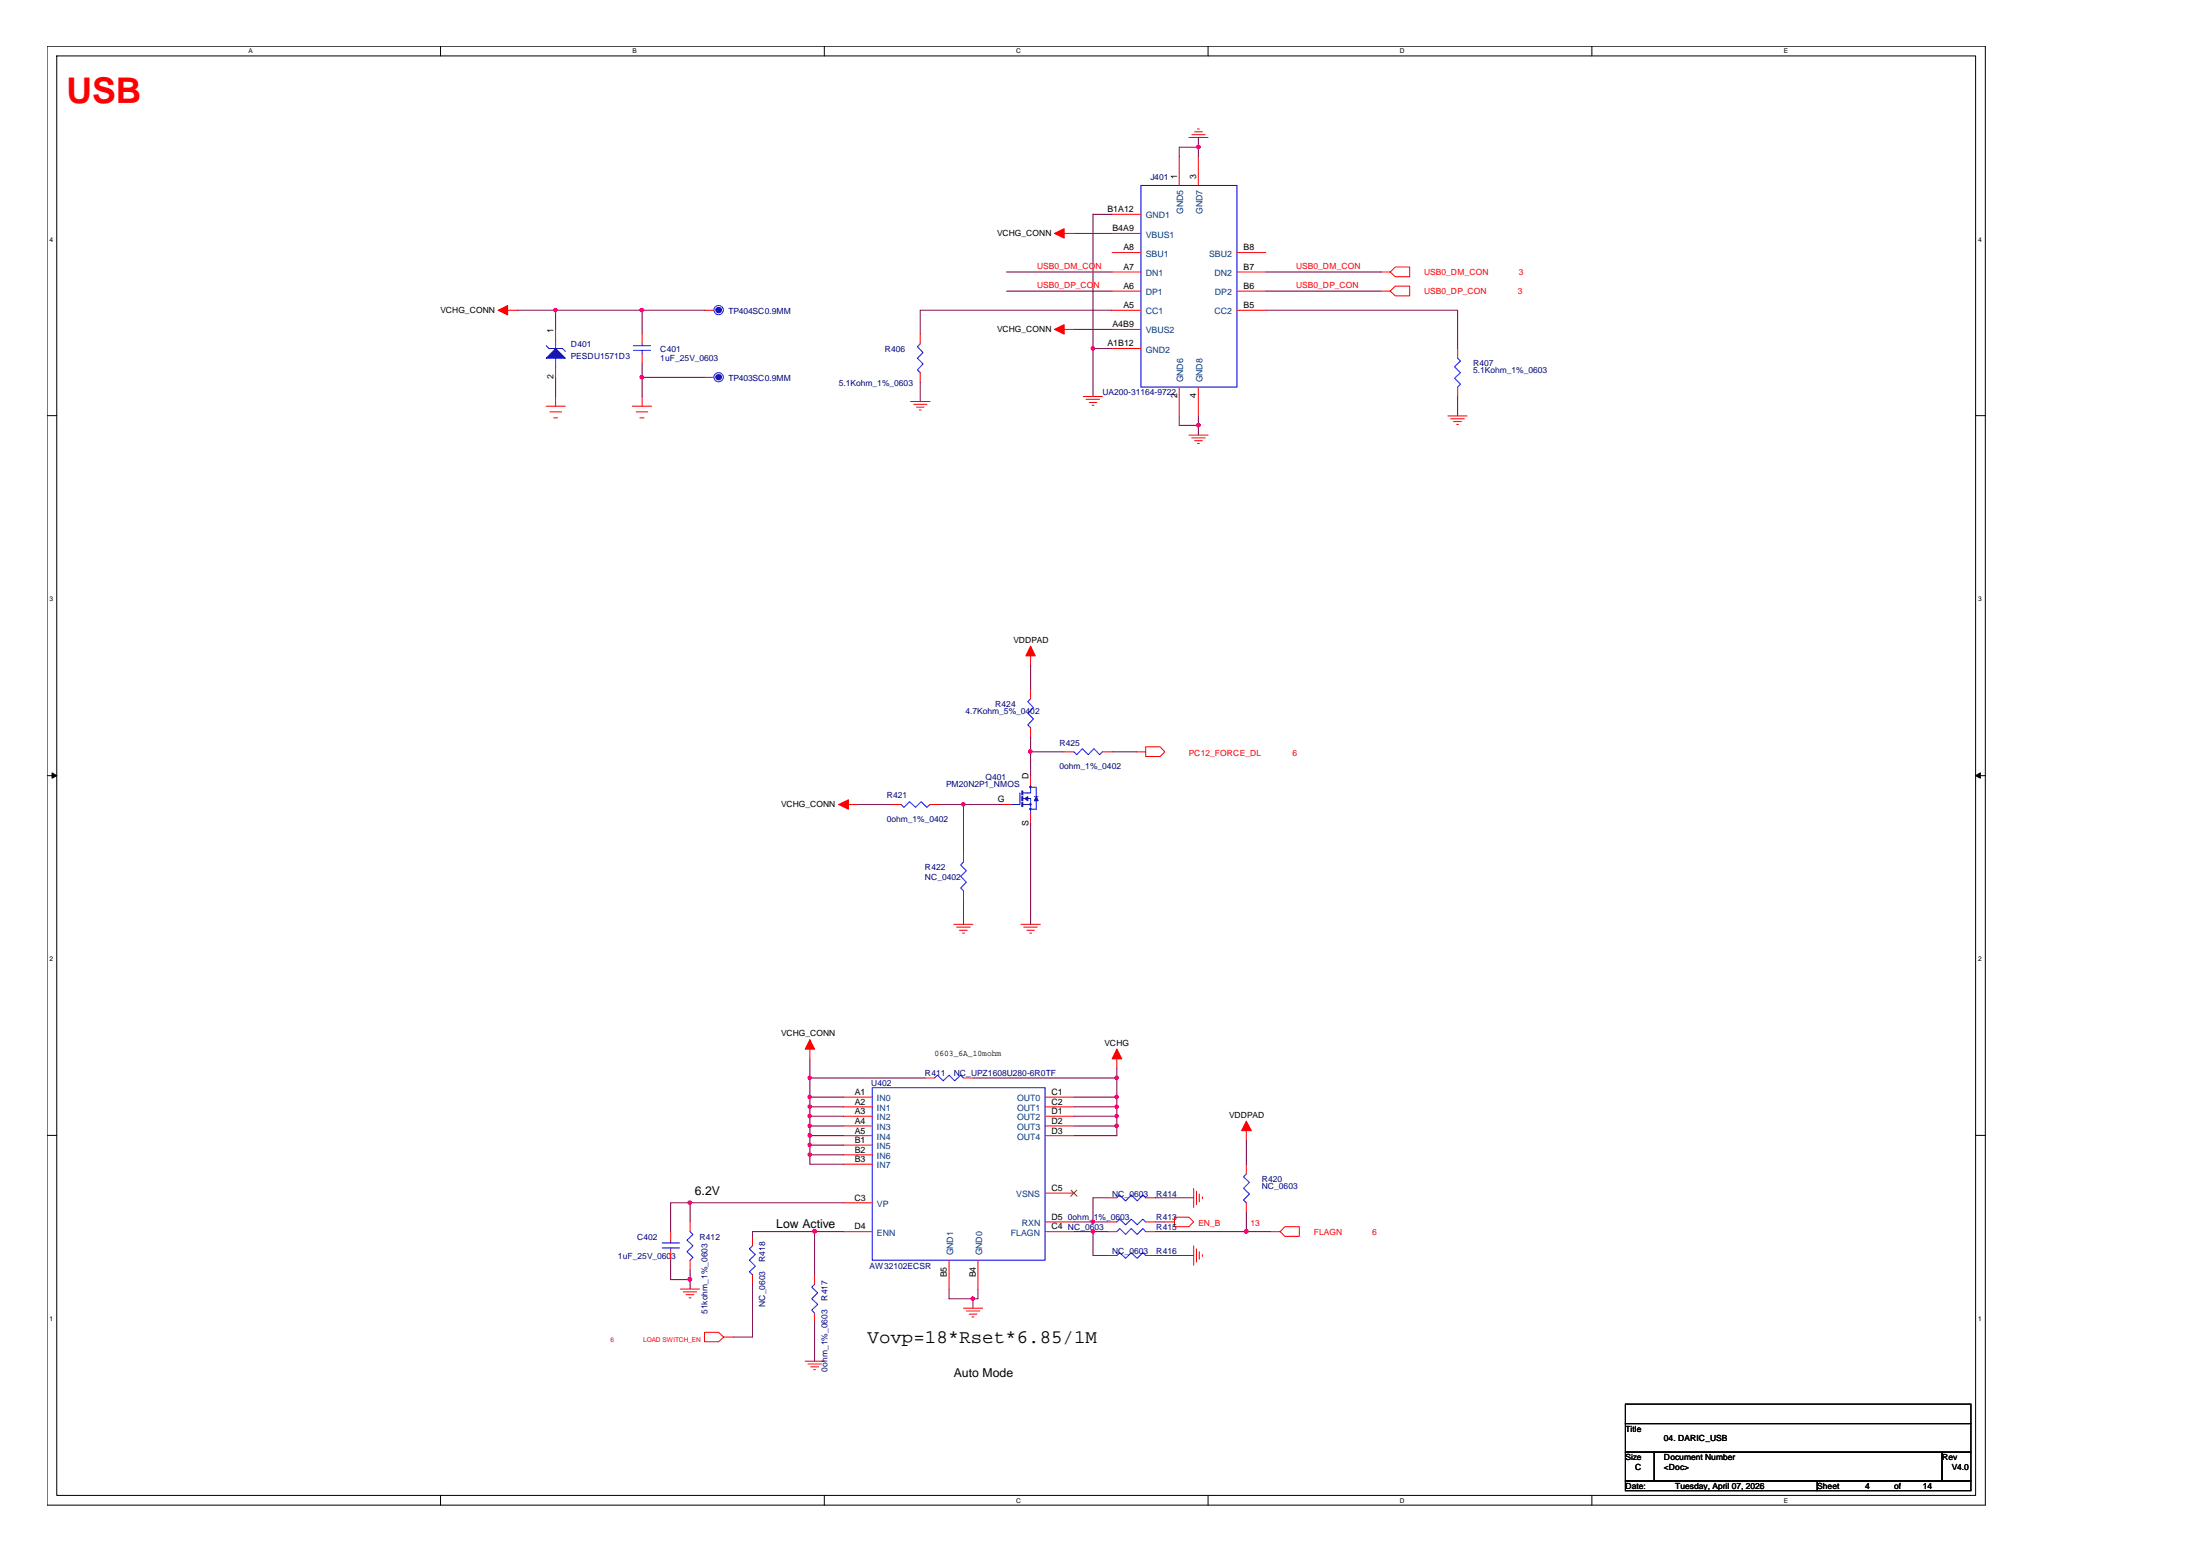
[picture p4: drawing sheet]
<svg xmlns="http://www.w3.org/2000/svg" width="297mm" height="210mm" viewBox="0 0 297 210" stroke-linecap="round" stroke-linejoin="round" font-family="sans-serif">
<path d="M6.3 6.2h261.8v197h-261.7zM7.7 7.5h259v194.4h-259z" fill="none" stroke="#000" stroke-width=".14"/>
<g fill="#fff">
<path d="M33.6 6.4h.5v1h-.5z"/>
<path d="M33.6 202h.5v1h-.5z"/>
</g>
<path d="M59.5 6.2v1.3M59.5 201.9v1.3" fill="none" stroke="#000" stroke-width=".14"/>
<g fill="#fff">
<path d="M85.4 6.4h.6v1h-.6z"/>
<path d="M85.4 202h.6v1h-.6z"/>
</g>
<path d="M111.3 6.2v1.3M111.3 201.9v1.3" fill="none" stroke="#000" stroke-width=".14"/>
<g fill="#fff">
<path d="M137.2 6.4h.6v1h-.6z"/>
<path d="M137.2 202h.6v1h-.6z"/>
</g>
<path d="M163.1 6.2v1.3M163.1 201.9v1.3" fill="none" stroke="#000" stroke-width=".14"/>
<g fill="#fff">
<path d="M189 6.4h.7v1h-.7z"/>
<path d="M189 202h.7v1h-.7z"/>
</g>
<path d="M214.9 6.2v1.3M214.9 201.9v1.3" fill="none" stroke="#000" stroke-width=".14"/>
<g fill="#fff">
<path d="M240.8 6.4h.6v1h-.6z"/>
<path d="M240.8 202h.6v1h-.6z"/>
<path d="M6.7 31.8h.5v1h-.5z"/>
<path d="M267.1 31.8h.5v1h-.5z"/>
<path d="M6.7 80.4h.5v1h-.5z"/>
<path d="M267.1 80.4h.5v1h-.5z"/>
</g>
<path d="M6.3 56.1h1.4M266.7 56.1h1.4" fill="none" stroke="#000" stroke-width=".14"/>
<g fill="#fff">
<path d="M6.7 129h.5v1h-.5z"/>
<path d="M267.1 129h.5v1h-.5z"/>
</g>
<path d="M6.3 104.7h1.4M266.7 104.7h1.4" fill="none" stroke="#000" stroke-width=".14"/>
<path d="M7 104.3l.7 .4-.7 .3zM266.7 104.7l.7-.4v.7z" fill="#000" stroke="#000" stroke-width=".14"/>
<g fill="#fff">
<path d="M6.7 177.5h.5v1h-.5z"/>
<path d="M267.1 177.5h.5v1h-.5z"/>
</g>
<path d="M6.3 153.3h1.4M266.7 153.3h1.4M219.5 189.5h46.6v2.7h-46.6zM219.5 192.2h46.6v3.8h-46.6zM219.5 196h3.9v3.9h-3.9zM219.5 199.9h25.9v1.3h-25.9zM223.4 196h38.8v3.9h-38.8zM245.4 199.9h20.7v1.3h-20.7zM262.2 196h3.9v3.9h-3.9z" fill="none" stroke="#000" stroke-width=".14"/>
<g fill="#f00" stroke="#f00" stroke-width=".14">
<path d="M67.3 41.9l1.2-.7v1.3z"/>
<path d="M150.8 141.6l.7 1.3h-1.3z"/>
<path d="M109.3 140.3l.7 1.3h-1.3z"/>
<path d="M168.3 151.4l.7 1.2h-1.4z"/>
<path d="M139.1 87.2l.7 1.3h-1.3z"/>
<path d="M113.2 108.6l1.4-.6v1.2z"/>
<path d="M142.4 31.5l1.3-.6v1.2z"/>
<path d="M142.4 44.5l1.3-.7v1.3z"/>
</g>
<g fill="none" stroke="#f00" stroke-width=".14">
<path d="M160.5 18.6h2.6M160.9 18.2h1.8M161.3 17.8h1M161.7 17.4h.2M142.4 31.5h2.6M150.2 28.9h3.9M150.2 31.5h3.9M150.2 34.1h3.9M150.2 36.7h3.9M150.2 39.3h3.9M159.2 21.1v3.9M161.8 21.1v3.9"/>
<path d="M167 34.1h3.9M167 36.7h3.9M167 39.3h3.9M186.4 36.7h1.3l.7 .7h1.9v-1.4h-1.9l-.7 .7M186.4 39.3h1.3l.7 .6h1.9v-1.3h-1.9l-.7 .7M67.3 41.9h2.5M73.7 54.8h2.6M74.3 55.6h1.5M74.8 56.4h.5M75 49.7v1.2M75 44.5v1.3M75 53.5v1.3"/>
<path d="M85.4 54.8h2.6M85.9 55.6h1.6M86.4 56.4h.6M86.7 45.1v1.3M86.7 47.7v1.3M86.7 53.5v1.3M95.1 41.9h1.3M95.1 50.9h1.3M122.9 54.2h2.7M123.4 54.6h1.7M123.7 55h1.1M124.1 55.3h.3"/>
<path d="M124.2 45.1v1.3M124.2 50.3v1.3M142.4 44.5h2.6M146.3 53.5h2.5M146.6 53.9h1.9M147.1 54.3h1M147.4 54.7h.3M150.2 41.9h3.9M150.2 44.5h3.9M150.2 47h3.9M159.2 52.3v3.8M160.5 58.7h2.6"/>
<path d="M160.9 59.1h1.8M161.3 59.5h1M161.7 59.9h.2M161.8 52.3v3.8M167 41.9h3.9M195.5 56.1h2.6M195.9 56.5h1.8M196.3 56.9h1M196.7 57.3h.2M196.8 47v1.4M196.8 52.3v1.2M139.1 98.2v1.3"/>
<path d="M139.1 93.1v1.2M139.1 87.2v2.6M113.2 108.6h2.6M120.4 108.6h1.3M125.6 108.6h1.2M130.1 115.1v1.2M135.3 108.6h1.3M139.1 109.9v1.3M139.1 104.7v1.3M143.7 101.5h1.3M148.8 101.5h1.4M153.4 101.5h1.3v-.7h1.9l.7 .7-.7 .6h-1.9v-.6"/>
<path d="M128.8 124.8h2.6M129.2 125.2h1.8M129.5 125.6h1.1M130 126h.2M130.1 120.2v1.4M137.8 124.8h2.7M138.2 125.2h1.8M138.6 125.6h1.1M139 126h.3M109.3 140.3v2.6M113.9 148.1h3.9M113.9 149.4h3.9"/>
<path d="M113.9 150.7h3.9M113.9 152h3.9M113.9 153.3h3.9M113.9 154.6h3.9M113.9 155.9h3.9M113.9 157.2h3.9M124.9 145.5h1.3M130.1 145.5h1.3M141.1 148.1h3.9M141.1 149.4h3.9M141.1 150.7h3.9M141.1 152h3.9"/>
<path d="M141.1 153.3h3.9M150.8 141.6v2.6M168.3 157.2v1.3M168.3 151.4v2.5M90.6 166.3v1.2M90.6 168.8v1.3M91.9 174h2.5M92.2 174.4h1.9M92.6 174.8h1.1M93 175.2h.3M93.2 164.9v1.4M93.2 170.1v1.3"/>
<path d="M101.6 166.9v1.3M101.6 172.1v1.3M110 172.1v1.3M110 177.3v1.2M113.9 162.4h3.9M113.9 166.3h3.9M128.1 170.1v3.9M130.1 176.6h2.6M130.5 177h1.8M130.9 177.4h1M131.2 177.8h.3M132 170.1v3.9"/>
<path d="M141.1 166.3h3.9M141.1 161.1h3.9M141.1 164.9h3.9M149.5 169.5h1.3M149.5 161.7h1.3M149.5 164.9h1.3M149.5 166.3h1.3M154.7 169.5h1.3M154.7 161.7h1.3M154.7 164.9h1.3M154.7 166.3h1.3M157.3 164.9h1.3v-.6h1.9l.7 .6-.7 .7h-1.9v-.7"/>
<path d="M161.2 160.4v2.6M161.2 168.2v2.6M161.5 160.8v1.8M161.5 168.6v1.8M161.9 161.2v1M161.9 169v1M162.3 161.6v.2M162.3 169.3v.3M168.3 162.4v1.2M171.5 166.3h1.3l.7 .6h1.9v-1.3h-1.9l-.7 .7M97.7 180.5l-.7-.7h-1.9v1.3h1.9l.7-.6h1.3M108.7 183.7h2.6"/>
<path d="M109.1 184.1h1.8M109.5 184.5h1M109.9 184.9h.2"/>
</g>
<g fill="#00f" stroke="#00f" stroke-width=".14">
<path d="M75 47l1.3 1.4h-2.6z" fill-rule="evenodd"/>
<path d="M138 108.3h.1v.6h-.1z" fill-rule="evenodd"/>
<path d="M138 107.5h.1v.6h-.1z" fill-rule="evenodd"/>
<path d="M138 106.8h.1v.5h-.1z" fill-rule="evenodd"/>
<path d="M139 108.5h.2v.1h-.2z" fill-rule="evenodd"/>
<path d="M139 109.1h.2v.2h-.2z" fill-rule="evenodd"/>
<path d="M139 106.2h.2v.1h-.2z" fill-rule="evenodd"/>
<path d="M139.9 107.5l.3 .6h-.5z" fill-rule="evenodd"/>
<path d="M138.4 107.8l.4-.3v.6z" fill-rule="evenodd"/>
<circle cx="97" cy="41.9" r=".37"/>
<circle cx="97" cy="50.9" r=".37"/>
</g>
<g fill="none" stroke="#00f" stroke-width=".14">
<path d="M154.1 25h12.9v27.3h-12.9zM73.7 46.7l.4 .3h1.8l.4 .4M75 48.4v1.3M75 45.8v1.2M85.5 47.3h2.3M85.5 46.7h2.3M86.7 46.4v.3M86.7 47.3v.4M124.2 46.4l-.3 .4 .7 .8-.7 .8 .7 .7-.7 .8 .3 .4M196.8 48.4l.4 .3-.8 .8 .8 .8-.8 .8 .8 .8-.4 .4M139.1 94.3l-.3 .4 .7 .8-.7 .8 .7 .7-.7 .8 .3 .4M121.7 108.6l.3 .4 .8-.8 .8 .8 .8-.8 .7 .8 .5-.4"/>
<path d="M130.1 116.3l-.4 .5 .8 .7-.8 .8 .8 .8-.8 .8 .4 .3M137.7 107v1.6h-1.1M138.1 108.6h1M138.1 107.8h1v2.1M139.1 106v1h-1M139.1 106.3h.8v1.2M139.7 107.5h.5M139.9 108.1v1.1h-.8M145 101.5l.4 .4 .7-.8 .8 .8 .8-.8 .8 .8 .3-.4M117.8 146.8h23.3v23.3h-23.3zM126.2 145.5l.4-.4 .7 .8 .8-.8 .8 .8 .8-.8 .4 .4M168.3 158.5l-.4 .3 .8 .8-.8 .8 .8 .8-.8 .8 .4 .4"/>
<path d="M89.4 168.5h2.3M89.4 167.8h2.3M90.6 167.5v.3M90.6 168.5v.3M93.2 166.3l.4 .3-.8 .8 .8 .8-.8 .8 .8 .7-.4 .4M101.6 168.2l-.4 .4 .8 .7-.8 .8 .8 .8-.8 .8 .4 .4M110 173.4l-.4 .4 .8 .7-.8 .8 .8 .8-.8 .7 .4 .5M150.8 169.5l.4-.4 .8 .8 .7-.8 .8 .8 .8-.8 .4 .4M150.8 161.7l.4-.4 .8 .8 .7-.8 .8 .8 .8-.8 .4 .4M150.8 164.9l.4-.3 .8 .7 .7-.7 .8 .7 .8-.7 .4 .3M150.8 166.3l.4-.5 .8 .8 .7-.8 .8 .8 .8-.8 .4 .5"/>
<circle cx="97" cy="41.9" r=".63"/>
<circle cx="97" cy="50.9" r=".63"/>
</g>
<path d="M144.6 160.7l.8 .8M145.4 160.7l-.8 .8" fill="none" stroke="#804000" stroke-width=".14"/>
<g fill="none" stroke="#800040" stroke-width=".14">
<path d="M161.8 19.9h-2.6v1.2M161.8 18.6v1.3M161.8 19.9v1.2M135.9 36.7h14.3M135.9 39.3h14.3M145 31.5h5.2M150.2 28.9h-2.6v18.1M170.9 36.7h15.5M170.9 39.3h15.5M69.8 41.9h5.2M75 41.9h11.7M75 50.9v2.6"/>
<path d="M75 41.9v2.6M86.7 49v1.9M86.7 41.9v3.2M86.7 50.9v2.6M86.7 41.9h8.4M86.7 50.9h8.4M124.2 51.6v2.6M145 44.5h5.2M147.6 47v6.5M147.6 47h2.6M150.2 41.9h-26v3.2M159.2 56.1v1.3h2.6"/>
<path d="M161.8 56.1v1.3M161.8 57.4v1.3M170.9 41.9h25.9v5.1M196.8 53.5v2.6M139.1 89.8v3.3M139.1 99.5v2M115.8 108.6h4.6M126.8 108.6h3.3M130.1 108.6h5.2M130.1 108.6v6.5M139.1 101.5h4.6M139.1 101.5v3.2"/>
<path d="M139.1 111.2v13.6M150.2 101.5h3.2M130.1 121.6v3.2M109.3 148.1h4.6M109.3 149.4h4.6M109.3 150.7h4.6M109.3 152h4.6M109.3 153.3h4.6M109.3 154.6h4.6M109.3 155.9h4.6M109.3 142.9v2.6M109.3 145.5v2.6"/>
<path d="M109.3 148.1v1.3M109.3 149.4v1.3M109.3 150.7v1.3M109.3 152v1.3M109.3 153.3v1.3M109.3 154.6v1.3M109.3 155.9v1.3h4.6M109.3 145.5h15.6M131.4 145.5h19.4M145 148.1h5.8M145 149.4h5.8M145 150.7h5.8"/>
<path d="M145 152h5.8M150.8 144.2v1.3M150.8 145.5v2.6M150.8 148.1v1.3M150.8 149.4v1.3M150.8 150.7v1.3M150.8 152v1.3h-5.8M168.3 153.9v3.3M90.6 170.1v2.6h2.6M93.2 162.4h20.7M93.2 162.4h-2.6v3.9M93.2 162.4v2.5"/>
<path d="M93.2 171.4v1.3M93.2 172.7v1.3M101.6 173.4v7.1h-2.6M110 166.3h3.9M110 166.3v5.8M110 178.5v5.2M110 166.3h-8.4v.6M128.1 174v1.3h3.3M131.4 175.3v1.3M132 174v1.3h-.6M145 164.9h2.6M145 166.3h2.6"/>
<path d="M147.6 164.9h1.9M147.6 166.3h1.9M147.6 166.3v3.2h1.9M149.5 161.7h-1.9v3.2M156 164.9h1.3M156 161.7h5.2M156 169.5h5.2M156 166.3h12.3M168.3 166.3h3.2M168.3 163.6v2.7"/>
</g>
<g fill="#f0f" stroke="#f0f" stroke-width=".14">
<path d="M74.8 41.7h.3l.1 .1-.1 .2-.1 .1-.2-.1z" fill-rule="evenodd"/>
<path d="M109.2 145.3h.3l.1 .2-.1 .1-.2 .1-.1-.1z" fill-rule="evenodd"/>
<path d="M109.2 147.9h.3l.1 .2-.1 .1-.2 .1-.1-.1z" fill-rule="evenodd"/>
<path d="M150.6 145.3h.3l.1 .2-.1 .1-.2 .1-.1-.1z" fill-rule="evenodd"/>
<path d="M150.6 147.9h.3l.1 .2-.1 .1-.2 .1-.1-.1z" fill-rule="evenodd"/>
<path d="M109.2 149.2h.3l.1 .2-.1 .1-.2 .1-.1-.1z" fill-rule="evenodd"/>
<path d="M150.6 149.2h.3l.1 .2-.1 .1-.2 .1-.1-.1z" fill-rule="evenodd"/>
<path d="M150.6 150.5h.3l.1 .1-.1 .2-.2 .1-.1-.1z" fill-rule="evenodd"/>
<path d="M109.2 150.5h.3l.1 .1-.1 .2-.2 .1-.1-.1z" fill-rule="evenodd"/>
<path d="M109.2 151.8h.3l.1 .1-.1 .2-.2 .1-.1-.1z" fill-rule="evenodd"/>
<path d="M150.6 151.8h.3l.1 .1-.1 .2-.2 .1-.1-.1z" fill-rule="evenodd"/>
<path d="M109.2 153.1l.1-.1 .2 .1v.3l-.2 .1-.1-.1z" fill-rule="evenodd"/>
<path d="M109.2 155.7h.3l.1 .1-.1 .2-.2 .1-.1-.1z" fill-rule="evenodd"/>
<path d="M109.2 154.4h.3l.1 .1-.1 .2-.2 .1-.1-.1z" fill-rule="evenodd"/>
<path d="M131.2 175.1h.3l.1 .2-.1 .1-.2 .1-.1-.1z" fill-rule="evenodd"/>
<path d="M147.4 164.7h.3l.1 .2-.1 .2-.2 .1-.1-.1z" fill-rule="evenodd"/>
<path d="M147.4 166h.1l.2 .1v.3l-.2 .1-.1-.1z" fill-rule="evenodd"/>
<path d="M139 101.3l.1-.1 .2 .1v.3l-.2 .1-.1-.1z" fill-rule="evenodd"/>
<path d="M129.9 108.4h.3l.1 .2-.1 .1-.2 .1-.1-.1z" fill-rule="evenodd"/>
<path d="M147.4 46.9h.3l.1 .1-.1 .2-.2 .1-.1-.1z" fill-rule="evenodd"/>
<path d="M74.8 41.7h.3l.1 .1-.1 .2-.1 .1-.2-.1z" fill-rule="evenodd"/>
<path d="M109.2 145.3h.3l.1 .2-.1 .1-.2 .1-.1-.1z" fill-rule="evenodd"/>
<path d="M109.2 147.9h.3l.1 .2-.1 .1-.2 .1-.1-.1z" fill-rule="evenodd"/>
<path d="M150.6 145.3h.3l.1 .2-.1 .1-.2 .1-.1-.1z" fill-rule="evenodd"/>
<path d="M150.6 147.9h.3l.1 .2-.1 .1-.2 .1-.1-.1z" fill-rule="evenodd"/>
<path d="M109.2 149.2h.3l.1 .2-.1 .1-.2 .1-.1-.1z" fill-rule="evenodd"/>
<path d="M150.6 149.2h.3l.1 .2-.1 .1-.2 .1-.1-.1z" fill-rule="evenodd"/>
<path d="M150.6 150.5h.3l.1 .1-.1 .2-.2 .1-.1-.1z" fill-rule="evenodd"/>
<path d="M109.2 150.5h.3l.1 .1-.1 .2-.2 .1-.1-.1z" fill-rule="evenodd"/>
<path d="M109.2 151.8h.3l.1 .1-.1 .2-.2 .1-.1-.1z" fill-rule="evenodd"/>
<path d="M150.6 151.8h.3l.1 .1-.1 .2-.2 .1-.1-.1z" fill-rule="evenodd"/>
<path d="M109.2 153.1l.1-.1 .2 .1v.3l-.2 .1-.1-.1z" fill-rule="evenodd"/>
<path d="M109.2 155.7h.3l.1 .1-.1 .2-.2 .1-.1-.1z" fill-rule="evenodd"/>
<path d="M109.2 154.4h.3l.1 .1-.1 .2-.2 .1-.1-.1z" fill-rule="evenodd"/>
<path d="M131.2 175.1h.3l.1 .2-.1 .1-.2 .1-.1-.1z" fill-rule="evenodd"/>
<path d="M147.4 164.7h.3l.1 .2-.1 .2-.2 .1-.1-.1z" fill-rule="evenodd"/>
<path d="M147.4 166h.1l.2 .1v.3l-.2 .1-.1-.1z" fill-rule="evenodd"/>
<path d="M139 101.3l.1-.1 .2 .1v.3l-.2 .1-.1-.1z" fill-rule="evenodd"/>
<path d="M129.9 108.4h.3l.1 .2-.1 .1-.2 .1-.1-.1z" fill-rule="evenodd"/>
<path d="M147.4 46.9h.3l.1 .1-.1 .2-.2 .1-.1-.1z" fill-rule="evenodd"/>
<circle cx="93.1" cy="162.3" r=".25"/>
<circle cx="93.1" cy="172.7" r=".26"/>
<circle cx="110" cy="166.2" r=".26"/>
<circle cx="168.3" cy="166.2" r=".26"/>
<circle cx="86.7" cy="41.8" r=".25"/>
<circle cx="86.7" cy="50.9" r=".25"/>
<circle cx="161.8" cy="19.8" r=".25"/>
<circle cx="161.8" cy="57.4" r=".25"/>
</g>
<text font-size="4.8" fill="#f00" x="9" y="13.9">USB</text>
<text font-size="2.6" x="117.1" y="181.3">Vovp=18*Rset*6.85/1M</text>
<g font-size="1.7">
<text x="93.8" y="161.3">6.2V</text>
<text x="104.8" y="165.8">Low Active</text>
<text x="128.8" y="185.9">Auto Mode</text>
</g>
<g font-size="1.2">
<text x="149.5" y="28.6">B1A12</text>
<text x="158.9" y="24.1" transform="rotate(-90 158.9 24.1)">1</text>
<text x="161.5" y="24.1" transform="rotate(-90 161.5 24.1)">3</text>
<text x="150.2" y="31.2">B4A9</text>
<text x="151.7" y="33.8">A8</text>
<text x="167.9" y="33.8">B8</text>
<text x="151.7" y="36.4">A7</text>
<text x="151.7" y="39">A6</text>
<text x="151.7" y="41.6">A5</text>
<text x="167.9" y="36.4">B7</text>
<text x="167.9" y="39">B6</text>
<text x="167.9" y="41.6">B5</text>
<text x="74.7" y="44.9" transform="rotate(-90 74.7 44.9)">1</text>
<text x="149.5" y="46.8">A1B12</text>
<text x="150.2" y="44.2">A4B9</text>
<text x="74.7" y="51.2" transform="rotate(-90 74.7 51.2)">2</text>
<text x="158.9" y="53.8" transform="rotate(-90 158.9 53.8)">2</text>
<text x="161.5" y="53.8" transform="rotate(-90 161.5 53.8)">4</text>
<text x="138.9" y="105.1" transform="rotate(-90 138.9 105.1)">D</text>
<text x="134.7" y="108.3">G</text>
<text x="138.9" y="111.5" transform="rotate(-90 138.9 111.5)">S</text>
<text x="115.4" y="147.8">A1</text>
<text x="115.4" y="149.1">A2</text>
<text x="142" y="147.8">C1</text>
<text x="142" y="149.1">C2</text>
<text x="115.4" y="150.4">A3</text>
<text x="115.4" y="151.7">A4</text>
<text x="115.4" y="153">A5</text>
<text x="115.4" y="154.3">B1</text>
<text x="115.4" y="155.6">B2</text>
<text x="142" y="150.4">D1</text>
<text x="142" y="151.7">D2</text>
<text x="142" y="153">D3</text>
<text x="115.4" y="156.9">B3</text>
<text x="142" y="160.8">C5</text>
<text x="115.4" y="162.1">C3</text>
<text x="115.4" y="166">D4</text>
<text x="142" y="164.6">D5</text>
<text x="142" y="166">C4 NC_0603</text>
<text x="127.8" y="172.4" transform="rotate(-90 127.8 172.4)">B5</text>
<text x="131.7" y="172.4" transform="rotate(-90 131.7 172.4)">B4</text>
</g>
<g font-size="1.2" fill="#004080">
<text x="154.7" y="29.5">GND1</text>
<text x="159.8" y="28.9" transform="rotate(-90 159.8 28.9)">GND5</text>
<text x="162.3" y="28.9" transform="rotate(-90 162.3 28.9)">GND7</text>
<text x="154.7" y="32.1">VBUS1</text>
<text x="154.7" y="34.6">SBU1</text>
<text x="163.2" y="34.6">SBU2</text>
<text x="154.7" y="37.3">DN1</text>
<text x="154.7" y="39.8">DP1</text>
<text x="164" y="37.3">DN2</text>
<text x="164" y="39.8">DP2</text>
<text x="154.7" y="42.4">CC1</text>
<text x="154.7" y="45">VBUS2</text>
<text x="154.7" y="47.6">GND2</text>
<text x="164" y="42.4">CC2</text>
<text x="159.8" y="51.6" transform="rotate(-90 159.8 51.6)">GND6</text>
<text x="162.3" y="51.6" transform="rotate(-90 162.3 51.6)">GND8</text>
<text x="118.4" y="148.6">IN0</text>
<text x="118.4" y="150">IN1</text>
<text x="137.3" y="148.6">OUT0</text>
<text x="137.3" y="150">OUT1</text>
<text x="118.4" y="151.2">IN2</text>
<text x="118.4" y="152.5">IN3</text>
<text x="118.4" y="153.9">IN4</text>
<text x="118.4" y="155.1">IN5</text>
<text x="137.3" y="151.2">OUT2</text>
<text x="137.3" y="152.5">OUT3</text>
<text x="137.3" y="153.9">OUT4</text>
<text x="118.4" y="156.4">IN6</text>
<text x="118.4" y="157.7">IN7</text>
<text x="137.2" y="161.6">VSNS</text>
<text x="118.4" y="162.9">VP</text>
<text x="118.4" y="166.8">ENN</text>
<text x="136.5" y="166.8">FLAGN</text>
<text x="138" y="165.5">RXN</text>
<text x="128.7" y="169.5" transform="rotate(-90 128.7 169.5)">GND1</text>
<text x="132.6" y="169.5" transform="rotate(-90 132.6 169.5)">GND0</text>
</g>
<g font-size="1.1" fill="#000080">
<text x="155.3" y="24.3">J401</text>
<text x="77.1" y="46.9">D401</text>
<text x="89.2" y="47.5">C401</text>
<text x="98.3" y="42.3">TP404SC0.9MM</text>
<text x="119.5" y="47.5">R406</text>
<text x="77.1" y="48.4">PESDU1571D3</text>
<text x="89.2" y="48.7">1uF_25V_0603</text>
<text x="98.3" y="51.4">TP403SC0.9MM</text>
<text x="113.2" y="52">5.1Kohm_1%_0603</text>
<text x="148.8" y="53.4">UA200-31164-9722</text>
<text x="198.9" y="49.5">R407</text>
<text x="198.9" y="50.3">5.1Kohm_1%_0603</text>
<text x="134.4" y="95.4">R424</text>
<text x="130.3" y="96.4">4.7Kohm_5%_0402</text>
<text x="143" y="100.6">R425</text>
<text x="119.7" y="107.8">R421</text>
<text x="127.8" y="106.2">PM20N2P1_NMOS</text>
<text x="133.1" y="105.3">Q401</text>
<text x="143" y="103.9">0ohm_1%_0402</text>
<text x="119.7" y="111">0ohm_1%_0402</text>
<text x="124.9" y="117.4">R422</text>
<text x="124.9" y="118.8">NC_0402</text>
<text x="117.6" y="146.6">U402</text>
<text x="124.9" y="145.3">R411</text>
<text x="128.8" y="145.3">NC_UPZ1608U280-6R0TF</text>
<text x="150.2" y="161.5">NC_0603</text>
<text x="156.1" y="161.5">R414</text>
<text x="170.3" y="159.6">R420</text>
<text x="170.3" y="160.5">NC_0603</text>
<text x="86" y="167.4">C402</text>
<text x="94.4" y="167.4">R412</text>
<text x="144.2" y="164.7">0ohm_1%_0603</text>
<text x="156.1" y="164.7">R413</text>
<text x="156.1" y="166">R415</text>
<text x="83.4" y="169.9">1uF_25V_0603</text>
<text x="103.3" y="170.4" transform="rotate(-90 103.3 170.4)">R418</text>
<text x="117.4" y="171.3">AW32102ECSR</text>
<text x="150.2" y="169.3">NC_0603</text>
<text x="156.1" y="169.3">R416</text>
<text x="95.5" y="177.4" transform="rotate(-90 95.5 177.4)">51kohm_1%_0603</text>
<text x="103.3" y="176.5" transform="rotate(-90 103.3 176.5)">NC_0603</text>
<text x="111.7" y="175.6" transform="rotate(-90 111.7 175.6)">R417</text>
<text x="111.7" y="185.1" transform="rotate(-90 111.7 185.1)">0ohm_1%_0603</text>
</g>
<g font-size="1.1">
<text x="134.6" y="31.8">VCHG_CONN</text>
<text x="59.5" y="42.2">VCHG_CONN</text>
<text x="134.6" y="44.8">VCHG_CONN</text>
<text x="136.8" y="86.8">VDDPAD</text>
<text x="105.5" y="108.9">VCHG_CONN</text>
<text x="105.5" y="139.9">VCHG_CONN</text>
<text x="126.2" y="142.6">0603_6A_10mohm</text>
<text x="149.1" y="141.2">VCHG</text>
<text x="165.9" y="150.9">VDDPAD</text>
<text x="219.5" y="193.3">Title</text>
<text x="219.5" y="197.1">Size</text>
<text x="224.7" y="197.1">Document Number</text>
<text x="224.7" y="194.5">04. DARIC_USB</text>
<text x="262.2" y="197.1">Rev</text>
<text x="219.5" y="201">Date:</text>
<text x="220.8" y="198.4">C</text>
<text x="224.7" y="198.4">&lt;Doc&gt;</text>
<text x="226.2" y="201">Tuesday, April 07, 2026</text>
<text x="245.4" y="201">Sheet</text>
<text x="251.8" y="201">4</text>
<text x="255.7" y="201">of</text>
<text x="259.6" y="201">14</text>
<text x="263.5" y="198.4">V4.0</text>
</g>
<g font-size="1.1" fill="#f00">
<text x="140" y="36.3">USB0_DM_CON</text>
<text x="140" y="38.8">USB0_DP_CON</text>
<text x="175" y="36.3">USB0_DM_CON</text>
<text x="175" y="38.8">USB0_DP_CON</text>
<text x="192.3" y="37.1">USB0_DM_CON</text>
<text x="192.3" y="39.7">USB0_DP_CON</text>
<text x="204.9" y="39.7">3</text>
<text x="205.1" y="37.1">3</text>
<text x="160.5" y="102">PC12_FORCE_DL</text>
<text x="174.5" y="102">6</text>
<text x="161.8" y="165.5">EN_B</text>
<text x="168.8" y="165.5">13</text>
<text x="177.4" y="166.7">FLAGN</text>
<text x="185.3" y="166.7">6</text>
</g>
<g font-size=".9">
<text x="33.6" y="7.2">A</text>
<text x="85.4" y="7.2">B</text>
<text x="137.2" y="7.2">C</text>
<text x="189" y="7.2">D</text>
<text x="240.8" y="7.2">E</text>
<text x="6.7" y="32.6">4</text>
<text x="267.1" y="32.6">4</text>
<text x="6.7" y="81.2">3</text>
<text x="267.1" y="81.2">3</text>
<text x="6.7" y="129.8">2</text>
<text x="267.1" y="129.8">2</text>
<text x="6.7" y="178.3">1</text>
<text x="267.1" y="178.3">1</text>
<text x="137.2" y="202.8">C</text>
<text x="189" y="202.8">D</text>
<text x="240.8" y="202.8">E</text>
</g>
<g font-size=".9" fill="#f00">
<text x="82.4" y="181.2">6</text>
<text x="86.8" y="181.2">LOAD SWITCH_EN</text>
</g>
</svg>
